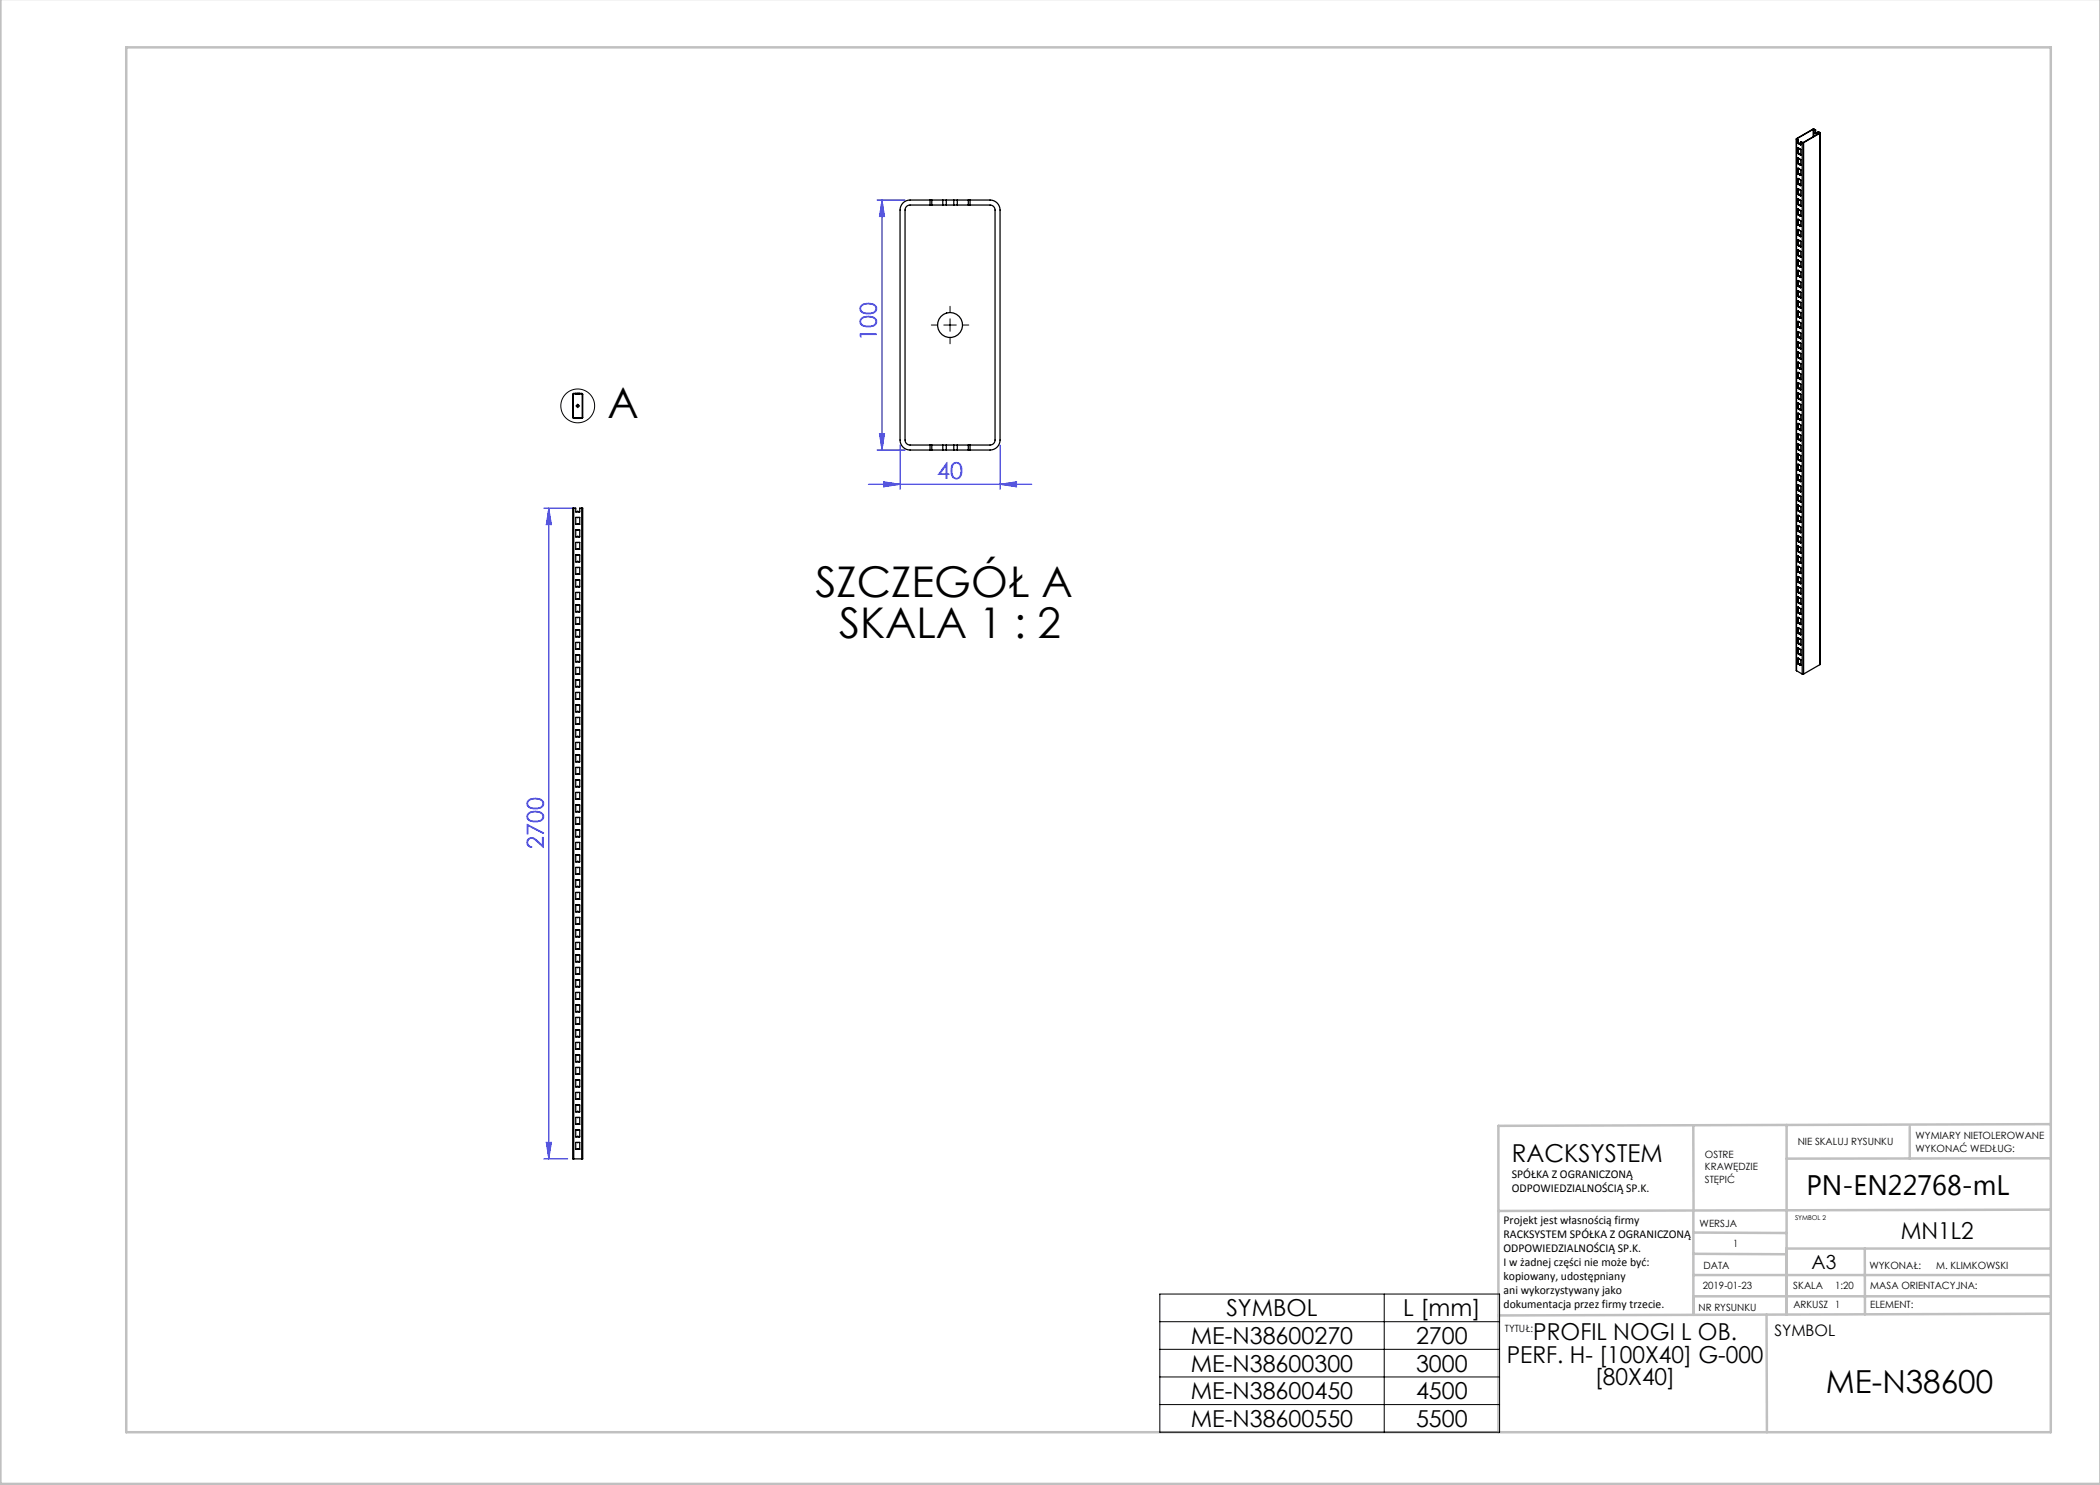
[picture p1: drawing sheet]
<svg xmlns="http://www.w3.org/2000/svg" width="420mm" height="297mm" viewBox="0 0 420 297" stroke-linecap="round" stroke-linejoin="round" font-family="sans-serif">
<g fill="none" stroke="#000" stroke-width=".2">
<path d="M186.3 65h1.2M188.8 65h2.5M190 61.3v1.2M190 63.8v2.5M190 67.5v1.3M192.5 65h1.3M115.2 81.2h.1M115.4 81.2h.3M115.5 80.8v.1M115.5 81.1v.2M115.5 81.4v.2M115.8 81.2h.1"/>
<path d="M232 258.8h67.9v27.6h-67.9zM276.8 258.8v27.6M232 264.3h67.9M232 269.9h67.9M232 275.4h67.9M232 280.9h67.9"/>
<circle cx="115.5" cy="81.2" r="3.4"/>
</g>
<g fill="none" stroke="#00f" stroke-width=".2">
<path d="M175.4 40h5.6M176.4 40v50M176.4 40l.5 3.3h-1zM173.7 96.9h32.7M175.4 90h5.6M175.9 86.7h1l-.5 3.3zM176.7 96.4l3.3 .5-3.3 .5zM180 89v8.9M200 96.9l3.3-.5v1zM200 89v8.9M108.8 101.6h6.1M109.8 101.6v130.2"/>
<path d="M109.8 101.6l.5 3.3h-1zM108.8 231.8h4.7M109.3 228.5h1l-.5 3.3z"/>
</g>
<g fill="none" stroke="#c0c0c0" stroke-width=".5">
<path d="M.1 -.1v296.9h419.9M25.2 9.5h385v276.9h-385zM338.7 225.2v16.9M357.3 225v37.9M382 225.4v6.3M410.1 224.8l-110.4 .4v61.2M410.1 231.7h-52.8M338.7 259.3h71.5M338.7 255h71.5M338.7 250.8l18.6 .1M338.7 246.5l18.6 .1M338.7 242.1v20.9"/>
<path d="M373 249.7v13.2M410.1 241.9l-110.4 .3M410.2 249.7h-52.9v13.2M353.3 262.9l.1 23.5M410.2 262.7l-110.5 .4"/>
</g>
<g fill="#00f">
<path d="M176.7 96.4l3.3 .5-3.3 .5zM200 96.9l3.3-.5v1z"/>
<path d="M175.9 86.7h1l-.5 3.3zM176.4 40l.5 3.3h-1z"/>
<path d="M109.8 101.6l.5 3.3h-1zM109.3 228.5h1l-.5 3.3z"/>
</g>
<g fill="none" stroke="#000" stroke-width=".25">
<path d="M359.2 27.8l.1 106.4M359.3 27.9l.3 .1M359.3 27.9v106.3M359.4 27.8h.1M359.4 27.8l.3 .2M359.6 28.6h.1M359.6 38.8v.1M359.6 36.8h.1M359.6 34.8h.1M359.6 32.7v.1M359.6 30.7h.1M359.6 28v.6"/>
<path d="M359.6 29.6v1.1M359.6 31.6v1.1M359.6 33.7v1.1M359.6 35.7v1.1M359.6 37.7v1.1M359.6 39.8v1.1M359.6 37.7h.1M359.6 35.7h.1M359.6 33.6h.1M359.6 31.6h.1M359.6 39.8l.3 .2M359.6 39.8h.1"/>
<path d="M359.6 37.7l.3 .2M359.6 35.7l.6 .3v1.1M359.6 33.6l.3 .2M359.6 31.6l.3 .2M359.6 29.6l.3 .1M359.6 29.6h.1M359.6 28.7l.2 .1M359.6 38.9l.2 .1M359.6 36.8l.2 .1M359.6 34.8l.2 .1M359.6 32.8h.2M359.6 30.7l.2 .1"/>
<path d="M359.6 33.6v.1M359.7 28.6h.1M359.7 30.6v.1M359.7 32.7h.1M359.7 34.7v.1M359.7 36.8h.1M359.7 38.8h.1M359.7 28h-.1M359.7 28.6h-.1M359.7 28v.6M359.7 29.6v1M359.7 31.6v1.1"/>
<path d="M359.7 33.7v1M359.7 35.7v1.1M359.7 37.8v1M359.7 39.8v1M359.7 30.6l-.1 .1M359.7 32.7h-.1M359.7 34.7l-.1 .1M359.7 36.8h-.1M359.7 38.8h-.1M359.7 28.6l-.1 .1M359.7 28.6l.1 .1M359.7 30.7h.1"/>
<path d="M359.7 30.7h-.1M359.7 32.7l.1 .1M359.7 32.7l-.1 .1M359.7 34.8h.1M359.7 34.8h-.1M359.7 36.8l.1 .1M359.7 38.8l.1 .1M359.7 38.8l-.1 .1M359.8 28.7v.1M359.8 28.7l.1 .1M359.8 38.9l.1 .1M359.8 38.9v.1"/>
<path d="M359.8 36.9l.1 .1M359.8 36.9h.1M359.8 34.9h.1M359.8 32.8l.1 .1M359.8 32.8h.1M359.8 30.8h.1M359.8 28.7h.1M359.8 38.9h.1M359.8 28.7h.2M359.8 30.7l.2 .1M359.8 32.8h.2M359.8 34.8l.2 .1"/>
<path d="M359.8 36.9h.2M359.8 38.9l.2 .1M359.9 28.8l.1 .1M359.9 40l.3 .1v1.1M359.9 39l.1 .1M359.9 37h.1M359.9 34.9l.1 .1M359.9 33.8l.3 .2v1.1M359.9 32.9l.1 .1M359.9 31.8l.3 .1v1.1M359.9 30.8l.1 .1M359.9 29.7l.3 .2v1.1"/>
<path d="M359.9 28.8h.1M359.9 30.8h.1M359.9 32.9h.1M359.9 34.9h.1M359.9 39h.1M359.9 37.9l.2 .1M359.9 29.8h.1M359.9 31.8h.1M359.9 33.8v.1M359.9 35.9h.1M359.9 37.9h.1M359.9 40h.1"/>
<path d="M360 28.9l.1 .1M360 39.1l.1 .1M360 37l.1 .1M360 35l.1 .1M360 33h.1M360 30.9l.1 .1M360 28.8h.1M360 30.8v.1M360 32.8v.1M360 34.9v.1M360 36.9v.1M360 39h.1"/>
<path d="M360 28.7l-.1 .1M360 28.7v.1M360 30.8h.1M360 32.8h.1M360 34.9h.1M360 36.9h.1M360 30.8h-.1M360 32.8l-.1 .1M360 34.9h-.1M360 36.9l-.1 .1M360 39h-.1M360 28.8v.1"/>
<path d="M360 28.8l.2 .1M360 30.9h.1M360 30.9h.2M360 32.9v.1M360 32.9l.2 .1M360 35h.1M360 35h.2M360 37h.1M360 37l.2 .1M360 39v.1M360 39l.2 .1M360.1 29h.1"/>
<path d="M360.1 39.2h.1M360.1 35.1h.1M360.1 33h.1M360.1 31h.1M360.2 38.1h.1M360.2 37.1h-.1M360.2 28.4l.2 .1M360.2 28.4v.6M360.2 38.1v1.1M360.2 29h-.1M360.2 31h-.1M360.2 33h-.1"/>
<path d="M360.2 35.1h-.1M360.2 39.2h-.1M360.4 28.5h.3M360.4 28.5v106.3M360.7 28.5v106.3M362.6 25.9h.2M362.6 25.9l-3.2 1.9M362.6 25.9v1.4M362.8 25.9l.3 .1M362.8 25.9v1.4M363.1 26.6v.1M363.1 26v.6"/>
<path d="M363.1 26.7l.1 .1M363.1 26l-.5-.2-3.3 1.9v.2M363.1 26.6h.1M363.1 26h.1M363.2 26.6l.3 .1M363.2 26.6l-.1 .1M363.3 26.7l-.1 .1M363.3 26.7l.1 .1M363.3 26.7h.1M363.4 26.8v.1M363.4 26.8h.1M363.4 26.9h.1"/>
<path d="M363.5 26.8h.1M363.5 26.8h-.1M363.5 26.7v.1M363.6 26.4l.4 .1v.2M363.6 26.4l.3 .1M363.6 26.4v.4M363.9 26.6l-3.3 1.9-.4-.1M363.9 26.5v.1M364 26.7l-3.3 1.8M364 26.7v106.2M364 26.6v106.3M186 40h-4a2 2 0 0 0-2 2v46a2 2 0 0 0 2 2h4"/>
<path d="M186 41h-4a1 1 0 0 0-1 1v46a1 1 0 0 0 1 1h4M186 41h.4M186 40h.4M186 40v1M186.4 40h2.2M186.4 41h2.2M186.4 40v1M188.6 41h.7M188.6 40h.7M188.6 40v1M189.3 41h1.5M189.3 40h1.5"/>
<path d="M189.3 40v1M190.8 41h.7M190.8 40h.7M190.8 40v1M191.5 40h2.2M191.5 41h2.2M191.5 40v1M193.7 41h.3M193.7 40h.3M193.7 40v1M194 40h4a2 2 0 0 1 2 2v46a2 2 0 0 1-2 2h-4M194 41h4a1 1 0 0 1 1 1v46a1 1 0 0 1-1 1h-4"/>
<path d="M194 40v1M359.6 59.2v.1M359.6 57.2h.1M359.6 55.2h.1M359.6 53.1v.1M359.6 51.1h.1M359.6 49v.1M359.6 47h.1M359.6 45h.1M359.6 42.9v.1M359.6 40.9h.1M359.6 41.8v1.1"/>
<path d="M359.6 43.9v1.1M359.6 45.9v1.1M359.6 48v1M359.6 50v1.1M359.6 52v1.1M359.6 54.1v1.1M359.6 56.1v1.1M359.6 58.2v1M359.6 58.1h.1M359.6 56.1h.1M359.6 50h.1M359.6 47.9h.1"/>
<path d="M359.6 45.9h.1M359.6 43.9h.1M359.6 58.1l.3 .2M359.6 56.1l.3 .2M359.6 54.1l.3 .1M359.6 54.1h.1M359.6 52l.3 .2M359.6 52h.1M359.6 50l.3 .2M359.6 47.9l.6 .4v1.1M359.6 45.9l.3 .2M359.6 43.9l.3 .1"/>
<path d="M359.6 41.8l.3 .2M359.6 41.8h.1M359.6 59.3l.2 .1M359.6 57.2l.2 .1M359.6 55.2l.2 .1M359.6 53.2l.2 .1M359.6 51.1l.2 .1M359.6 49.1l.2 .1M359.6 47l.2 .1M359.6 45l.2 .1M359.6 43h.2M359.6 40.9l.2 .1"/>
<path d="M359.6 47.9v.1M359.6 58.1v.1M359.7 40.8v.1M359.7 42.9h.1M359.7 44.9v.1M359.7 47h.1M359.7 49h.1M359.7 51v.1M359.7 53.1h.1M359.7 55.1v.1M359.7 57.2h.1M359.7 59.2h.1"/>
<path d="M359.7 41.8v1.1M359.7 43.9v1M359.7 45.9v1.1M359.7 48v1M359.7 50v1M359.7 52v1.1M359.7 54.1v1M359.7 56.1v1.1M359.7 58.2v1M359.7 40.8l-.1 .1M359.7 42.9h-.1M359.7 44.9l-.1 .1"/>
<path d="M359.7 47h-.1M359.7 49h-.1M359.7 51l-.1 .1M359.7 53.1h-.1M359.7 55.1l-.1 .1M359.7 57.2h-.1M359.7 59.2h-.1M359.7 40.9l.1 .1M359.7 40.9h-.1M359.7 42.9l.1 .1M359.7 42.9l-.1 .1M359.7 45h.1"/>
<path d="M359.7 45h-.1M359.7 47l.1 .1M359.7 49l.1 .1M359.7 49l-.1 .1M359.7 51.1l.1 .1M359.7 51.1h-.1M359.7 53.1l.1 .1M359.7 53.1l-.1 .1M359.7 55.2h.1M359.7 55.2h-.1M359.7 57.2l.1 .1M359.7 59.2l.1 .1"/>
<path d="M359.7 59.2l-.1 .1M359.8 59.3l.1 .1M359.8 59.4h.1M359.8 57.3l.1 .1M359.8 57.3h.1M359.8 55.3h.1M359.8 53.2l.1 .1M359.8 53.2v.1M359.8 51.2h.1M359.8 49.1l.1 .1M359.8 49.1v.1M359.8 47.1l.1 .1"/>
<path d="M359.8 47.1h.1M359.8 45.1h.1M359.8 43l.1 .1M359.8 43h.1M359.8 41h.1M359.8 49.1h.1M359.8 53.2h.1M359.8 59.3v.1M359.8 40.9l.2 .1M359.8 43h.2M359.8 45l.2 .1M359.8 47.1h.2"/>
<path d="M359.8 49.1l.2 .1M359.8 51.1l.2 .1M359.8 53.2h.2M359.8 55.2l.2 .1M359.8 57.3h.2M359.8 59.3l.2 .1M359.9 59.4l.1 .1M359.9 58.3l.3 .2v1.1M359.9 57.4l.1 .1M359.9 56.3l.3 .1v1.1M359.9 55.3l.1 .1M359.9 54.2l.3 .2v1.1"/>
<path d="M359.9 53.3l.1 .1M359.9 52.2l.3 .2v1M359.9 51.2l.1 .1M359.9 49.2l.1 .1M359.9 47.2h.1M359.9 46.1l.3 .1v1.1M359.9 45.1l.1 .1M359.9 44l.3 .2v1.1M359.9 43.1l.1 .1M359.9 42l.3 .2v1M359.9 41l.1 .1M359.9 41h.1"/>
<path d="M359.9 43.1h.1M359.9 45.1h.1M359.9 49.2h.1M359.9 51.2h.1M359.9 53.3h.1M359.9 57.4h.1M359.9 59.4h.1M359.9 50.2l.2 .1M359.9 42h.1M359.9 44v.1M359.9 46.1h.1M359.9 48.1v.1"/>
<path d="M359.9 50.2h.1M359.9 52.2h.1M359.9 54.3h.1M359.9 56.3h.1M359.9 58.3v.1M360 59.5l.1 .1M360 57.5h.1M360 55.4l.1 .1M360 53.4l.1 .1M360 51.3l.1 .1M360 49.3l.1 .1M360 47.2l.1 .1"/>
<path d="M360 45.2l.1 .1M360 43.2l.1 .1M360 41.1l.1 .1M360 41v.1M360 43v.1M360 45.1v.1M360 47.1v.1M360 49.2h.1M360 51.2v.1M360 53.2v.1M360 55.3v.1M360 57.3v.1"/>
<path d="M360 59.4v.1M360 41h.1M360 43h.1M360 45.1h.1M360 47.1h.1M360 51.2h.1M360 53.2h.1M360 55.3h.1M360 57.3h.1M360 59.4h.1M360 41h-.1M360 43l-.1 .1"/>
<path d="M360 45.1h-.1M360 47.1l-.1 .1M360 49.2h-.1M360 51.2h-.1M360 53.2l-.1 .1M360 55.3h-.1M360 57.3l-.1 .1M360 59.4h-.1M360 41.1h.1M360 41.1h.2M360 43.1v.1M360 43.1l.2 .1"/>
<path d="M360 45.2h.1M360 45.2h.2M360 47.2h.1M360 47.2l.2 .1M360 49.2v.1M360 49.2l.2 .1M360 51.3h.1M360 51.3l.2 .1M360 53.3v.1M360 53.3l.2 .1M360 55.4h.1M360 55.4h.2"/>
<path d="M360 57.4v.1M360 57.4l.2 .1M360 59.5h.1M360 59.5h.2M360.1 57.5h.1M360.1 55.5h.1M360.1 53.5h.1M360.1 51.4h.1M360.1 45.3h.1M360.1 43.3h.1M360.1 41.2h.1M360.2 50.3h.1"/>
<path d="M360.2 59.6h-.1M360.2 49.4h-.1M360.2 47.3h-.1M360.2 50.3v1.1M360.2 41.2h-.1M360.2 43.2l-.1 .1M360.2 45.3h-.1M360.2 51.4h-.1M360.2 53.4l-.1 .1M360.2 55.5h-.1M360.2 57.5h-.1M115.1 78.7l.1 .1z"/>
<path d="M115.4 78.7h-.7l-.2 .2v4.6l.2 .2h.7M115.4 78.8l-.8 .1v4.6l.8 .1M115.4 78.8h.1M115.4 78.7h.1M115.4 78.7v.1M115.5 78.8h.1M115.5 78.7h.1M115.5 78.7v.1M115.6 78.8h.1M115.6 78.7h.1M115.6 78.7v.1M115.7 78.7h.7l.1 .2v4.6l-.1 .2h-.7"/>
<path d="M115.7 78.8l.7 .1v4.6l-.7 .1M115.7 78.7v.1M115.9 78.7v.1zM359.6 79.7h.1M359.6 77.6v.1M359.6 75.6h.1M359.6 73.5v.1M359.6 71.5h.1M359.6 69.5h.1M359.6 67.4v.1M359.6 65.4h.1M359.6 63.3h.1"/>
<path d="M359.6 61.3h.1M359.6 60.2v1.1M359.6 62.2v1.1M359.6 64.3v1.1M359.6 66.3v1.1M359.6 68.4v1.1M359.6 70.4v1.1M359.6 72.4v1.1M359.6 74.5v1.1M359.6 76.5v1.1M359.6 78.6v1.1M359.6 78.6h.1"/>
<path d="M359.6 74.5h.1M359.6 72.4h.1M359.6 70.4h.1M359.6 68.4h.1M359.6 62.2h.1M359.6 60.2h.1M359.6 78.6l.3 .1M359.6 76.5l.3 .2M359.6 76.5h.1M359.6 74.5l.3 .2M359.6 72.4l.6 .4v1.1M359.6 70.4l.6 .3v1.1"/>
<path d="M359.6 68.4l.3 .1M359.6 66.3l.3 .2M359.6 66.3h.1M359.6 64.3l.3 .1M359.6 64.3h.1M359.6 62.2l.3 .2M359.6 60.2l.6 .3v1.1M359.6 79.7l.2 .1M359.6 77.7l.2 .1M359.6 75.6l.2 .1M359.6 73.6l.2 .1M359.6 71.5l.2 .1"/>
<path d="M359.6 69.5l.2 .1M359.6 67.5h.2M359.6 65.4l.2 .1M359.6 63.4l.2 .1M359.6 61.3l.2 .1M359.7 61.2v.1M359.7 63.3h.1M359.7 65.3v.1M359.7 67.4h.1M359.7 69.4v.1M359.7 71.5h.1M359.7 73.5h.1"/>
<path d="M359.7 75.5v.1M359.7 77.6h.1M359.7 79.6v.1M359.7 60.2v1M359.7 62.3v1M359.7 64.3v1M359.7 66.3v1.1M359.7 68.4v1M359.7 70.4v1.1M359.7 72.5v1M359.7 74.5v1M359.7 76.5v1.1"/>
<path d="M359.7 78.6v1M359.7 61.2l-.1 .1M359.7 63.3h-.1M359.7 65.3l-.1 .1M359.7 67.4h-.1M359.7 69.4l-.1 .1M359.7 71.5h-.1M359.7 73.5h-.1M359.7 75.5l-.1 .1M359.7 77.6h-.1M359.7 79.6l-.1 .1M359.7 61.3l.1 .1"/>
<path d="M359.7 61.3h-.1M359.7 63.3l.1 .1M359.7 63.3l-.1 .1M359.7 65.4l.1 .1M359.7 65.4h-.1M359.7 67.4l.1 .1M359.7 67.4l-.1 .1M359.7 69.5h.1M359.7 69.5h-.1M359.7 71.5l.1 .1M359.7 73.5l.1 .1M359.7 73.5l-.1 .1"/>
<path d="M359.7 75.6l.1 .1M359.7 75.6h-.1M359.7 77.6l.1 .1M359.7 77.6l-.1 .1M359.7 79.7h.1M359.7 79.7h-.1M359.8 79.8h.1M359.8 77.7l.1 .1M359.8 77.7v.1M359.8 75.7h.1M359.8 73.6l.1 .1M359.8 73.6v.1"/>
<path d="M359.8 71.6l.1 .1M359.8 71.6h.1M359.8 69.6h.1M359.8 67.5l.1 .1M359.8 67.5h.1M359.8 65.5h.1M359.8 63.4l.1 .1M359.8 63.4v.1M359.8 61.4h.1M359.8 63.4h.1M359.8 73.6h.1M359.8 77.7h.1"/>
<path d="M359.8 61.4h.2M359.8 63.4h.2M359.8 65.4l.2 .1M359.8 67.5h.2M359.8 69.5l.2 .1M359.8 71.6h.2M359.8 73.6l.2 .1M359.8 75.6l.2 .1M359.8 77.7h.2M359.8 79.7l.2 .1M359.9 79.8l.1 .1M359.9 78.7l.3 .2v1.1"/>
<path d="M359.9 77.8l.1 .1M359.9 76.7l.3 .2v1M359.9 75.7l.1 .1M359.9 74.7l.3 .1v1.1M359.9 73.7l.1 .1M359.9 71.7h.1M359.9 69.6l.1 .1M359.9 68.5l.3 .2v1.1M359.9 67.6l.1 .1M359.9 66.5l.3 .1v1.1M359.9 65.5l.1 .1M359.9 64.4l.3 .2v1.1"/>
<path d="M359.9 63.5l.1 .1M359.9 61.5h.1M359.9 61.4v.1M359.9 63.5h.1M359.9 65.5h.1M359.9 69.6h.1M359.9 73.7h.1M359.9 75.7h.1M359.9 77.8h.1M359.9 62.4l.2 .1M359.9 60.4h.1M359.9 62.4h.1"/>
<path d="M359.9 64.5h.1M359.9 66.5h.1M359.9 68.5v.1M359.9 70.6h.1M359.9 72.6h.1M359.9 74.7h.1M359.9 76.7h.1M359.9 78.8h.1M360 79.9l.1 .1M360 77.9l.1 .1M360 75.8l.1 .1M360 73.8l.1 .1"/>
<path d="M360 71.7l.1 .1M360 69.7l.1 .1M360 67.7l.1 .1M360 65.6l.1 .1M360 63.6l.1 .1M360 61.5l.1 .1M360 61.4v.1M360 63.5h.1M360 65.5v.1M360 67.5v.1M360 69.6v.1M360 71.6v.1"/>
<path d="M360 73.7h.1M360 75.7v.1M360 77.7v.1M360 79.8v.1M360 61.4h.1M360 63.4v.1M360 65.5h.1M360 67.5h.1M360 71.6h.1M360 75.7h.1M360 77.7h.1M360 79.8h.1"/>
<path d="M360 61.4l-.1 .1M360 63.4l-.1 .1M360 65.5h-.1M360 67.5l-.1 .1M360 69.6h-.1M360 71.6l-.1 .1M360 73.7h-.1M360 75.7h-.1M360 77.7l-.1 .1M360 79.8h-.1M360 61.5h.1M360 61.5l.2 .1"/>
<path d="M360 63.5v.1M360 63.5l.2 .1M360 65.6h.1M360 65.6h.2M360 67.6v.1M360 67.6l.2 .1M360 69.7h.1M360 69.7h.2M360 71.7h.1M360 71.7l.2 .1M360 73.7v.1M360 73.7l.2 .1"/>
<path d="M360 75.8h.1M360 75.8l.2 .1M360 77.8v.1M360 77.8l.2 .1M360 79.9h.1M360 79.9h.2M360.1 78h.1M360.1 75.9h.1M360.1 69.8h.1M360.1 67.8h.1M360.1 65.7h.1M360.1 63.7h.1"/>
<path d="M360.2 62.6h.1M360.2 73.9h-.1M360.2 71.8h-.1M360.2 61.6h-.1M360.2 62.6v1.1M360.2 63.7h-.1M360.2 65.7h-.1M360.2 67.7l-.1 .1M360.2 69.8h-.1M360.2 75.9h-.1M360.2 77.9l-.1 .1M360.2 80h-.1"/>
<path d="M115.1 83.6l.1 .1zM115.4 83.6h.1M115.4 83.7h.1M115.4 83.6v.1M115.5 83.6h.1M115.5 83.7h.1M115.5 83.6v.1M115.6 83.6h.1M115.6 83.7h.1M115.6 83.6v.1M115.7 83.6v.1M115.9 83.6v.1z"/>
<path d="M186 89h.4M186 90h.4M186 89v1M186.4 89h2.2M186.4 90h2.2M186.4 89v1M188.6 89h.7M188.6 90h.7M188.6 89v1M189.3 89h1.5M189.3 90h1.5M189.3 89v1"/>
<path d="M190.8 89h.7M190.8 90h.7M190.8 89v1M191.5 89h2.2M191.5 90h2.2M191.5 89v1M193.7 89h.3M193.7 90h.3M193.7 89v1M194 89v1M359.6 98h.1M359.6 96h.1"/>
<path d="M359.6 93.9v.1M359.6 91.9v.1M359.6 89.9h.1M359.6 87.8h.1M359.6 85.8h.1M359.6 83.7v.1M359.6 81.7h.1M359.6 80.6v1.1M359.6 82.7v1M359.6 84.7v1.1M359.6 86.7v1.1M359.6 88.8v1.1"/>
<path d="M359.6 90.8v1.1M359.6 92.9v1M359.6 94.9v1.1M359.6 96.9v1.1M359.6 99v1.1M359.6 96.9h.1M359.6 94.9h.1M359.6 92.8h.1M359.6 90.8h.1M359.6 84.7h.1M359.6 82.6h.1M359.6 80.6h.1"/>
<path d="M359.6 99l.3 .2M359.6 99h.1M359.6 96.9l.3 .2M359.6 94.9l.6 .3v1.1M359.6 92.8l.3 .2M359.6 90.8l.3 .2M359.6 88.8l.3 .1M359.6 88.8h.1M359.6 86.7l.3 .2M359.6 86.7h.1M359.6 84.7l.5 .3M359.6 82.6l.6 .4v1.1"/>
<path d="M359.6 80.6l.3 .2M359.6 98.1l.2 .1M359.6 96l.2 .1M359.6 94l.2 .1M359.6 92h.2M359.6 89.9l.2 .1M359.6 87.9l.2 .1M359.6 85.8l.2 .1M359.6 83.8l.2 .1M359.6 81.7l.2 .1M359.6 82.6v.1M359.6 92.8v.1"/>
<path d="M359.7 81.7h.1M359.7 83.7h.1M359.7 85.7v.1M359.7 87.8h.1M359.7 89.8v.1M359.7 91.9h.1M359.7 93.9v.1M359.7 95.9v.1M359.7 98h.1M359.7 80.6v1.1M359.7 82.7v1M359.7 84.7v1"/>
<path d="M359.7 86.8v1M359.7 88.8v1M359.7 90.8v1.1M359.7 92.9v1M359.7 94.9v1M359.7 97v1M359.7 99v1M359.7 81.7h-.1M359.7 83.7h-.1M359.7 85.7l-.1 .1M359.7 87.8h-.1M359.7 89.8l-.1 .1"/>
<path d="M359.7 91.9h-.1M359.7 93.9h-.1M359.7 95.9l-.1 .1M359.7 98h-.1M359.7 81.7l.1 .1M359.7 83.7l.1 .1M359.7 83.7l-.1 .1M359.7 85.8l.1 .1M359.7 85.8h-.1M359.7 87.8l.1 .1M359.7 87.8l-.1 .1M359.7 89.9h.1"/>
<path d="M359.7 89.9h-.1M359.7 91.9l.1 .1M359.7 91.9l-.1 .1M359.7 94h.1M359.7 94h-.1M359.7 96l.1 .1M359.7 96h-.1M359.7 98l.1 .1M359.7 98l-.1 .1M359.8 98.1l.1 .1M359.8 98.1v.1M359.8 96.1l.1 .1"/>
<path d="M359.8 96.1h.1M359.8 94l.1 .1M359.8 94.1h.1M359.8 92l.1 .1M359.8 92h.1M359.8 90h.1M359.8 87.9l.1 .1M359.8 87.9v.1M359.8 85.9h.1M359.8 83.8l.1 .1M359.8 83.8v.1M359.8 81.8l.1 .1"/>
<path d="M359.8 81.8h.1M359.8 83.8h.1M359.8 87.9h.1M359.8 94v.1M359.8 98.1h.1M359.8 81.8h.2M359.8 83.8l.2 .1M359.8 85.8l.2 .1M359.8 87.9h.2M359.8 89.9l.2 .1M359.8 92h.2M359.8 94l.2 .1"/>
<path d="M359.8 96.1h.2M359.8 98.1l.2 .1M359.9 99.2l.3 .1v1.1M359.9 98.2l.1 .1M359.9 96.2h.1M359.9 94.1l.1 .1M359.9 93l.3 .2v1.1M359.9 92.1l.1 .1M359.9 91l.3 .1v1.1M359.9 90l.1 .1M359.9 88.9l.3 .2v1.1M359.9 88l.1 .1"/>
<path d="M359.9 86.9l.3 .2v1.1M359.9 85.9l.1 .1M359.9 83.9l.1 .1M359.9 81.9l.1 .1M359.9 80.8l.3 .1v1.1M359.9 81.9h.1M359.9 83.9h.1M359.9 85.9h.1M359.9 88h.1M359.9 90h.1M359.9 92.1h.1M359.9 94.1h.1"/>
<path d="M359.9 98.2h.1M359.9 97.1l.2 .1M359.9 80.8h.1M359.9 82.8v.1M359.9 84.9h.1M359.9 86.9h.1M359.9 89h.1M359.9 91h.1M359.9 93v.1M359.9 95.1h.1M359.9 97.1h.1M359.9 99.2h.1"/>
<path d="M360 98.3l.1 .1M360 96.2l.1 .1M360 94.2l.1 .1M360 92.2h.1M360 90.1l.1 .1M360 88.1l.1 .1M360 86l.1 .1M360 84l.1 .1M360 82h.1M360 81.8v.1M360 83.9v.1M360 85.9v.1"/>
<path d="M360 87.9v.1M360 90v.1M360 92v.1M360 94.1v.1M360 96.1v.1M360 98.2h.1M360 83.9h.1M360 85.9h.1M360 87.9h.1M360 90h.1M360 92h.1M360 94.1h.1"/>
<path d="M360 96.1h.1M360 81.8l-.1 .1M360 83.9h-.1M360 85.9h-.1M360 87.9l-.1 .1M360 90h-.1M360 92l-.1 .1M360 94.1h-.1M360 96.1l-.1 .1M360 98.2h-.1M360 81.9v.1M360 81.9l.2 .1"/>
<path d="M360 84h.1M360 84h.2M360 86h.1M360 86l.2 .1M360 88v.1M360 88l.2 .1M360 90.1h.1M360 90.1h.2M360 92.1v.1M360 92.1l.2 .1M360 94.2h.1M360 94.2h.2"/>
<path d="M360 96.2h.1M360 96.2l.2 .1M360 98.2v.1M360 98.2l.2 .1M360.1 98.4h.1M360.1 94.3h.1M360.1 92.2h.1M360.1 90.2h.1M360.1 88.2h.1M360.1 86.1h.1M360.1 82h.1M360.1 80h.1"/>
<path d="M360.2 97.3h.1M360.2 85h.1M360.2 96.3h-.1M360.2 84.1h-.1M360.2 85v1.1M360.2 97.3v1.1M360.2 82h-.1M360.2 86.1h-.1M360.2 88.2h-.1M360.2 90.2h-.1M360.2 92.2h-.1M360.2 94.3h-.1"/>
<path d="M360.2 98.4h-.1M114.7 101.6h-.2v130.2h.2M114.7 101.6h.4v.8l.4-.1M114.7 101.6v130.2M115.5 102.3h.1M115.5 119.8h.1M115.5 119.8l-.4 .1v-1.4h.8v1.4l-.3-.1M115.5 117.3h.1M115.5 117.3l-.4 .1v-1.4h.8v1.4l-.3-.1M115.5 114.8h.1M115.5 114.8l-.4 .1v-1.4h.8v1.4l-.3-.1M115.5 112.3h.1"/>
<path d="M115.5 112.3l-.4 .1v-1.4h.8v1.4l-.3-.1M115.5 109.8h.1M115.5 109.8l-.4 .1v-1.4h.8v1.4l-.3-.1M115.5 107.3h.1M115.5 107.3l-.4 .1v-1.4h.8v1.4l-.3-.1M115.5 104.8h.1M115.5 104.8l-.4 .1v-1.4h.8v1.4l-.3-.1M115.6 102.3h.1M115.6 104.8h.1M115.6 107.3h.1M115.6 109.8h.1M115.6 112.3h.1"/>
<path d="M115.6 114.8h.1M115.6 117.3h.1M115.6 119.8h.1M116.3 101.6h.2v130.2h-.2M116.3 101.6h-.4v.8l-.3-.1M116.3 101.6v130.2M359.6 118.4v.1M359.6 116.4h.1M359.6 114.4h.1M359.6 112.3v.1M359.6 110.3h.1M359.6 108.2v.1"/>
<path d="M359.6 106.2h.1M359.6 104.2h.1M359.6 102.1v.1M359.6 100.1h.1M359.6 101v1.1M359.6 103.1v1.1M359.6 105.1v1.1M359.6 107.2v1M359.6 109.2v1.1M359.6 111.2v1.1M359.6 113.3v1.1M359.6 115.3v1.1"/>
<path d="M359.6 117.4v1M359.6 119.4v1.1M359.6 119.4h.1M359.6 117.3h.1M359.6 115.3h.1M359.6 109.2h.1M359.6 107.1h.1M359.6 105.1h.1M359.6 103.1h.1M359.6 119.4l.6 .3v1.1M359.6 117.3l.6 .4v1.1M359.6 115.3l.3 .2"/>
<path d="M359.6 113.3l.3 .1M359.6 113.3h.1M359.6 111.2l.3 .2M359.6 111.2h.1M359.6 109.2l.3 .2M359.6 107.1l.6 .4v1.1M359.6 105.1l.3 .2M359.6 103.1l.3 .1M359.6 101l.3 .2M359.6 101h.1M359.6 118.5l.2 .1M359.6 116.4l.2 .1"/>
<path d="M359.6 114.4l.2 .1M359.6 112.4l.2 .1M359.6 110.3l.2 .1M359.6 108.3l.2 .1M359.6 106.2l.2 .1M359.6 104.2l.2 .1M359.6 102.2h.2M359.6 100.1l.2 .1M359.6 107.1v.1M359.6 117.3v.1M359.7 100v.1M359.7 102.1h.1"/>
<path d="M359.7 104.1v.1M359.7 106.2h.1M359.7 108.2h.1M359.7 110.2v.1M359.7 112.3h.1M359.7 114.3v.1M359.7 116.4h.1M359.7 118.4h.1M359.7 101v1.1M359.7 103.1v1M359.7 105.1v1.1M359.7 107.2v1"/>
<path d="M359.7 109.2v1M359.7 111.2v1.1M359.7 113.3v1M359.7 115.3v1.1M359.7 117.4v1M359.7 119.4v1M359.7 100l-.1 .1M359.7 102.1h-.1M359.7 104.1l-.1 .1M359.7 106.2h-.1M359.7 108.2h-.1M359.7 110.2l-.1 .1"/>
<path d="M359.7 112.3h-.1M359.7 114.3l-.1 .1M359.7 116.4h-.1M359.7 118.4h-.1M359.7 100.1l.1 .1M359.7 100.1h-.1M359.7 102.1l.1 .1M359.7 102.1l-.1 .1M359.7 104.2h.1M359.7 104.2h-.1M359.7 106.2l.1 .1M359.7 108.2l.1 .1"/>
<path d="M359.7 108.2l-.1 .1M359.7 110.3l.1 .1M359.7 110.3h-.1M359.7 112.3l.1 .1M359.7 112.3l-.1 .1M359.7 114.4h.1M359.7 114.4h-.1M359.7 116.4l.1 .1M359.7 118.4l.1 .1M359.7 118.4l-.1 .1M359.8 118.5l.1 .1M359.8 118.5v.1"/>
<path d="M359.8 116.5l.1 .1M359.8 116.5h.1M359.8 114.5h.1M359.8 112.4l.1 .1M359.8 112.4v.1M359.8 110.4h.1M359.8 108.3l.1 .1M359.8 108.3v.1M359.8 106.3l.1 .1M359.8 106.3h.1M359.8 104.3h.1M359.8 102.2l.1 .1"/>
<path d="M359.8 102.2h.1M359.8 100.2h.1M359.8 108.3h.1M359.8 112.4h.1M359.8 118.5h.1M359.8 100.1l.2 .1M359.8 102.2h.2M359.8 104.2l.2 .1M359.8 106.3h.2M359.8 108.3l.2 .1M359.8 110.3l.2 .1M359.8 112.4h.2"/>
<path d="M359.8 114.4l.2 .1M359.8 116.5h.2M359.8 118.5l.2 .1M359.9 118.6l.1 .1M359.9 116.6l.1 .1M359.9 115.5l.3 .1v1.1M359.9 114.5l.1 .1M359.9 113.4l.3 .2v1.1M359.9 112.5l.1 .1M359.9 111.4l.3 .2v1M359.9 110.4l.1 .1M359.9 108.4l.1 .1"/>
<path d="M359.9 106.4h.1M359.9 105.3l.3 .1v1.1M359.9 104.3l.1 .1M359.9 103.2l.3 .2v1.1M359.9 102.3l.1 .1M359.9 101.2l.3 .1v1.1M359.9 100.2l.1 .1M359.9 100.2h.1M359.9 102.3h.1M359.9 104.3h.1M359.9 108.4h.1M359.9 110.4h.1"/>
<path d="M359.9 112.5h.1M359.9 116.6h.1M359.9 118.6h.1M359.9 109.4l.2 .1M359.9 101.2h.1M359.9 103.2v.1M359.9 105.3h.1M359.9 107.3v.1M359.9 109.4h.1M359.9 111.4h.1M359.9 113.5h.1M359.9 115.5h.1"/>
<path d="M359.9 117.5v.1M359.9 119.6h.1M360 118.7l.1 .1M360 116.7h.1M360 114.6l.1 .1M360 112.6l.1 .1M360 110.5l.1 .1M360 108.5l.1 .1M360 106.4l.1 .1M360 104.4l.1 .1M360 102.4l.1 .1M360 100.3l.1 .1"/>
<path d="M360 100.2v.1M360 102.2v.1M360 104.3v.1M360 106.3v.1M360 108.4h.1M360 110.4v.1M360 112.4v.1M360 114.5v.1M360 116.5v.1M360 118.6v.1M360 100.2h.1M360 102.2h.1"/>
<path d="M360 104.3h.1M360 106.3h.1M360 110.4h.1M360 112.4h.1M360 114.5h.1M360 118.6h.1M360 100.2h-.1M360 102.2l-.1 .1M360 104.3h-.1M360 106.3l-.1 .1M360 108.4h-.1M360 110.4h-.1"/>
<path d="M360 112.4l-.1 .1M360 114.5h-.1M360 116.5l-.1 .1M360 118.6h-.1M360 100.3h.1M360 100.3h.2M360 102.3v.1M360 102.3l.2 .1M360 104.4h.1M360 104.4h.2M360 106.4h.1M360 106.4l.2 .1"/>
<path d="M360 108.4v.1M360 108.4l.2 .1M360 110.5h.1M360 110.5l.2 .1M360 112.5v.1M360 112.5l.2 .1M360 114.6h.1M360 114.6h.2M360 116.6v.1M360 116.6l.2 .1M360 118.7h.1M360 118.7h.2"/>
<path d="M360.1 116.7h.1M360.1 114.7h.1M360.1 112.7h.1M360.1 110.6h.1M360.1 104.5h.1M360.1 102.5h.1M360.1 100.4h.1M360.2 109.5h.1M360.2 118.8h-.1M360.2 108.6h-.1M360.2 106.5h-.1M360.2 109.5v1.1"/>
<path d="M360.2 100.4h-.1M360.2 102.4l-.1 .1M360.2 104.5h-.1M360.2 110.6h-.1M360.2 112.6l-.1 .1M360.2 114.7h-.1M360.2 116.7h-.1M115.5 139.8h.1M115.5 139.8l-.4 .1v-1.4h.8v1.4l-.3-.1M115.5 137.3h.1M115.5 137.3l-.4 .1v-1.4h.8v1.4l-.3-.1M115.5 134.8h.1"/>
<path d="M115.5 134.8l-.4 .1v-1.4h.8v1.4l-.3-.1M115.5 132.3h.1M115.5 132.3l-.4 .1v-1.4h.8v1.4l-.3-.1M115.5 129.8h.1M115.5 129.8l-.4 .1v-1.4h.8v1.4l-.3-.1M115.5 127.3h.1M115.5 127.3l-.4 .1v-1.4h.8v1.4l-.3-.1M115.5 124.8h.1M115.5 124.8l-.4 .1v-1.4h.8v1.4l-.3-.1M115.5 122.3h.1M115.5 122.3l-.4 .1v-1.4h.8v1.4l-.3-.1M115.6 122.3h.1"/>
<path d="M115.6 124.8h.1M115.6 127.3h.1M115.6 129.8h.1M115.6 132.3h.1M115.6 134.8h.1M115.6 137.3h.1M115.6 139.8h.1M359.3 134.2l1.1 .6M359.6 132.7v.1M359.6 130.7h.1M359.6 128.7h.1M359.6 126.6v.1"/>
<path d="M359.6 124.6h.1M359.6 122.5h.1M359.6 120.5h.1M359.6 121.4v1.1M359.6 123.5v1.1M359.6 125.5v1.1M359.6 127.6v1.1M359.6 129.6v1.1M359.6 131.6v1.1M359.6 131.6h.1M359.6 129.6h.1M359.6 127.6h.1"/>
<path d="M359.6 121.4h.1M359.6 131.6l.6 .4v1.1M359.6 129.6l.6 .3v1.1M359.6 127.6l.3 .1M359.6 125.5l.3 .2M359.6 125.5h.1M359.6 123.5l.3 .1M359.6 123.5h.1M359.6 121.4l.3 .2M359.6 132.8l.2 .1M359.6 130.7l.2 .1M359.6 128.7l.2 .1"/>
<path d="M359.6 126.7h.2M359.6 124.6l.2 .1M359.6 122.6l.2 .1M359.6 120.5l.2 .1M359.7 120.4v.1M359.7 122.5h.1M359.7 124.5v.1M359.7 126.6h.1M359.7 128.6v.1M359.7 130.7h.1M359.7 132.7h.1M359.7 121.5v1"/>
<path d="M359.7 123.5v1M359.7 125.5v1.1M359.7 127.6v1M359.7 129.6v1.1M359.7 131.7v1M359.7 120.4l-.1 .1M359.7 122.5h-.1M359.7 124.5l-.1 .1M359.7 126.6h-.1M359.7 128.6l-.1 .1M359.7 130.7h-.1M359.7 132.7h-.1"/>
<path d="M359.7 120.5l.1 .1M359.7 120.5h-.1M359.7 122.5l.1 .1M359.7 122.5l-.1 .1M359.7 124.6l.1 .1M359.7 124.6h-.1M359.7 126.6l.1 .1M359.7 126.6l-.1 .1M359.7 128.7h.1M359.7 128.7h-.1M359.7 130.7l.1 .1M359.7 132.7l.1 .1"/>
<path d="M359.7 132.7l-.1 .1M359.8 132.8l.1 .1M359.8 132.8v.1M359.8 130.8l.1 .1M359.8 130.8h.1M359.8 128.8h.1M359.8 126.7l.1 .1M359.8 126.7h.1M359.8 124.7h.1M359.8 122.6l.1 .1M359.8 122.6v.1M359.8 120.6h.1"/>
<path d="M359.8 122.6h.1M359.8 132.8h.1M359.8 120.6h.2M359.8 122.6h.2M359.8 124.6l.2 .1M359.8 126.7h.2M359.8 128.7l.2 .1M359.8 130.8h.2M359.8 132.8l.2 .1M359.9 132.9l.1 .1M359.9 130.9h.1M359.9 128.8l.1 .1"/>
<path d="M359.9 127.7l.3 .2v1.1M359.9 126.8l.1 .1M359.9 125.7l.3 .1v1.1M359.9 124.7l.1 .1M359.9 123.6l.3 .2v1.1M359.9 122.7l.1 .1M359.9 120.7h.1M359.9 120.6v.1M359.9 122.7h.1M359.9 124.7h.1M359.9 128.8h.1M359.9 132.9h.1"/>
<path d="M359.9 121.6l.2 .1M359.9 121.6h.1M359.9 123.7h.1M359.9 125.7h.1M359.9 127.7v.1M359.9 129.8h.1M359.9 131.8h.1M360 133l.1 .1M360 130.9l.1 .1M360 128.9l.1 .1M360 126.9l.1 .1M360 124.8l.1 .1"/>
<path d="M360 122.8l.1 .1M360 120.7l.1 .1M360 120.6v.1M360 122.7h.1M360 124.7v.1M360 126.7v.1M360 128.8v.1M360 130.8v.1M360 132.9h.1M360 120.6h.1M360 122.6v.1M360 124.7h.1"/>
<path d="M360 126.7h.1M360 128.8h.1M360 130.8h.1M360 120.6l-.1 .1M360 122.6l-.1 .1M360 124.7h-.1M360 126.7l-.1 .1M360 128.8h-.1M360 130.8l-.1 .1M360 132.9h-.1M360 120.7h.1M360 120.7l.2 .1"/>
<path d="M360 122.7v.1M360 122.7l.2 .1M360 124.8h.1M360 124.8h.2M360 126.8v.1M360 126.8l.2 .1M360 128.9h.1M360 128.9h.2M360 130.9h.1M360 130.9l.2 .1M360 132.9v.1M360 132.9l.2 .1"/>
<path d="M360.1 129h.1M360.1 127h.1M360.1 124.9h.1M360.1 122.9h.1M360.2 121.8h.1M360.2 133.1h-.1M360.2 131h-.1M360.2 120.8h-.1M360.2 121.8v1.1M360.2 122.9h-.1M360.2 124.9h-.1M360.2 126.9l-.1 .1"/>
<path d="M360.2 129h-.1M360.4 134.8h.3M364 132.9l-3.3 1.9M115.5 159.8h.1M115.5 159.8l-.4 .1v-1.4h.8v1.4l-.3-.1M115.5 157.3h.1M115.5 157.3l-.4 .1v-1.4h.8v1.4l-.3-.1M115.5 154.8h.1M115.5 154.8l-.4 .1v-1.4h.8v1.4l-.3-.1M115.5 152.3h.1M115.5 152.3l-.4 .1v-1.4h.8v1.4l-.3-.1M115.5 149.8h.1"/>
<path d="M115.5 149.8l-.4 .1v-1.4h.8v1.4l-.3-.1M115.5 147.3h.1M115.5 147.3l-.4 .1v-1.4h.8v1.4l-.3-.1M115.5 144.8h.1M115.5 144.8l-.4 .1v-1.4h.8v1.4l-.3-.1M115.5 142.3h.1M115.5 142.3l-.4 .1v-1.4h.8v1.4l-.3-.1M115.6 142.3h.1M115.6 144.8h.1M115.6 147.3h.1M115.6 149.8h.1M115.6 152.3h.1"/>
<path d="M115.6 154.8h.1M115.6 157.3h.1M115.6 159.8h.1M115.5 179.8h.1M115.5 179.8l-.4 .1v-1.4h.8v1.4l-.3-.1M115.5 177.3h.1M115.5 177.3l-.4 .1v-1.4h.8v1.4l-.3-.1M115.5 174.8h.1M115.5 174.8l-.4 .1v-1.4h.8v1.4l-.3-.1M115.5 172.3h.1M115.5 172.3l-.4 .1v-1.4h.8v1.4l-.3-.1M115.5 169.8h.1"/>
<path d="M115.5 169.8l-.4 .1v-1.4h.8v1.4l-.3-.1M115.5 167.3h.1M115.5 167.3l-.4 .1v-1.4h.8v1.4l-.3-.1M115.5 164.8h.1M115.5 164.8l-.4 .1v-1.4h.8v1.4l-.3-.1M115.5 162.3h.1M115.5 162.3l-.4 .1v-1.4h.8v1.4l-.3-.1M115.6 162.3h.1M115.6 164.8h.1M115.6 167.3h.1M115.6 169.8h.1M115.6 172.3h.1"/>
<path d="M115.6 174.8h.1M115.6 177.3h.1M115.6 179.8h.1M115.5 199.8h.1M115.5 199.8l-.4 .1v-1.4h.8v1.4l-.3-.1M115.5 197.3h.1M115.5 197.3l-.4 .1v-1.4h.8v1.4l-.3-.1M115.5 194.8h.1M115.5 194.8l-.4 .1v-1.4h.8v1.4l-.3-.1M115.5 192.3h.1M115.5 192.3l-.4 .1v-1.4h.8v1.4l-.3-.1M115.5 189.8h.1"/>
<path d="M115.5 189.8l-.4 .1v-1.4h.8v1.4l-.3-.1M115.5 187.3h.1M115.5 187.3l-.4 .1v-1.4h.8v1.4l-.3-.1M115.5 184.8h.1M115.5 184.8l-.4 .1v-1.4h.8v1.4l-.3-.1M115.5 182.3h.1M115.5 182.3l-.4 .1v-1.4h.8v1.4l-.3-.1M115.6 182.3h.1M115.6 184.8h.1M115.6 187.3h.1M115.6 189.8h.1M115.6 192.3h.1"/>
<path d="M115.6 194.8h.1M115.6 197.3h.1M115.6 199.8h.1M115.5 219.8h.1M115.5 219.8l-.4 .1v-1.4h.8v1.4l-.3-.1M115.5 217.3h.1M115.5 217.3l-.4 .1v-1.4h.8v1.4l-.3-.1M115.5 214.8h.1M115.5 214.8l-.4 .1v-1.4h.8v1.4l-.3-.1M115.5 212.3h.1M115.5 212.3l-.4 .1v-1.4h.8v1.4l-.3-.1M115.5 209.8h.1"/>
<path d="M115.5 209.8l-.4 .1v-1.4h.8v1.4l-.3-.1M115.5 207.3h.1M115.5 207.3l-.4 .1v-1.4h.8v1.4l-.3-.1M115.5 204.8h.1M115.5 204.8l-.4 .1v-1.4h.8v1.4l-.3-.1M115.5 202.3h.1M115.5 202.3l-.4 .1v-1.4h.8v1.4l-.3-.1M115.6 202.3h.1M115.6 204.8h.1M115.6 207.3h.1M115.6 209.8h.1M115.6 212.3h.1"/>
<path d="M115.6 214.8h.1M115.6 217.3h.1M115.6 219.8h.1M114.7 231.8h1.6M115.5 229.8h.1M115.5 229.8l-.4 .1v-1.4h.8v1.4l-.3-.1M115.5 227.3h.1M115.5 227.3l-.4 .1v-1.4h.8v1.4l-.3-.1M115.5 224.8h.1M115.5 224.8l-.4 .1v-1.4h.8v1.4l-.3-.1M115.5 222.3h.1M115.5 222.3l-.4 .1v-1.4h.8v1.4l-.3-.1"/>
<path d="M115.6 222.3h.1M115.6 224.8h.1M115.6 227.3h.1M115.6 229.8h.1"/>
<circle cx="190" cy="65" r="2.5"/>
<circle cx="115.5" cy="81.2" r=".25"/>
</g>
<g font-size="8.5">
<text x="121.5" y="83.6">A</text>
<text x="163.1" y="119.4">SZCZEGÓŁ A</text>
<text x="167.8" y="127.6">SKALA 1 : 2</text>
</g>
<text font-size="6.3" x="365.2" y="278.5">ME-N38600</text>
<text font-size="5.6" x="361.3" y="239.1">PN-EN22768-mL</text>
<text font-size="4.9" x="302.4" y="232.4">RACKSYSTEM</text>
<g font-size="4.7" fill="#00f">
<text x="175.4" y="68.2" transform="rotate(-90 175.4 68.2)">100</text>
<text x="187.4" y="95.8">40</text>
<text x="108.7" y="169.8" transform="rotate(-90 108.7 169.8)">2700</text>
</g>
<g font-size="4.7">
<text x="380.1" y="247.8">MN1L2</text>
<text x="245.3" y="263.2">SYMBOL</text>
<text x="280.6" y="263.2">L [mm]</text>
<text x="238.2" y="268.8">ME-N38600270</text>
<text x="283.2" y="268.8">2700</text>
<text x="306.7" y="268.1">PROFIL NOGI L OB.</text>
<text x="238.2" y="274.3">ME-N38600300</text>
<text x="283.2" y="274.3">3000</text>
<text x="301.4" y="272.6">PERF. H- [100X40] G-000</text>
<text x="238.2" y="279.8">ME-N38600450</text>
<text x="283.2" y="279.8">4500</text>
<text x="319" y="277.1">[80X40]</text>
<text x="238.2" y="285.4">ME-N38600550</text>
<text x="283.2" y="285.4">5500</text>
</g>
<text font-size="3.9" x="362.3" y="253.8">A3</text>
<text font-size="3.2" x="354.9" y="267.2">SYMBOL</text>
<g font-size="2.4">
<text x="302.4" y="235.6">SPÓŁKA Z OGRANICZONĄ</text>
<text x="302.4" y="238.4">ODPOWIEDZIALNOŚCIĄ SP.K.</text>
<text x="300.7" y="244.7">Projekt jest własnością firmy</text>
<text x="300.7" y="247.5">RACKSYSTEM SPÓŁKA Z OGRANICZONĄ</text>
<text x="300.7" y="250.3">ODPOWIEDZIALNOŚCIĄ SP.K.</text>
<text x="300.7" y="253.1">I w żadnej części nie może być:</text>
<text x="300.7" y="256">kopiowany, udostępniany</text>
<text x="300.7" y="258.8">ani wykorzystywany jako</text>
<text x="300.7" y="261.6">dokumentacja przez firmy trzecie.</text>
</g>
<g font-size="2">
<text x="383.1" y="227.9">WYMIARY NIETOLEROWANE</text>
<text x="341" y="231.6">OSTRE</text>
<text x="359.5" y="228.9">NIE SKALUJ RYSUNKU</text>
<text x="383.1" y="230.4">WYKONAĆ WEDŁUG:</text>
<text x="341" y="234.1">KRAWĘDZIE</text>
<text x="341" y="236.6">STĘPIĆ</text>
<text x="339.9" y="245.4">WERSJA</text>
<text x="346.6" y="249.5">1</text>
<text x="340.6" y="257.7">2019-01-23</text>
<text x="340.7" y="253.8">DATA</text>
<text x="358.7" y="257.7">SKALA</text>
<text x="367" y="257.7">1:20</text>
<text x="373.9" y="253.8">WYKONAŁ:</text>
<text x="374.1" y="257.7">MASA ORIENTACYJNA:</text>
<text x="387.2" y="253.8">M. KLIMKOWSKI</text>
<text x="339.7" y="262.3">NR RYSUNKU</text>
<text x="358.7" y="261.7">ARKUSZ 1</text>
<text x="374.1" y="261.7">ELEMENT:</text>
<text x="301" y="266.4">TYTUŁ:</text>
</g>
<text font-size="1.3" x="359" y="244">SYMBOL 2</text>
</svg>
